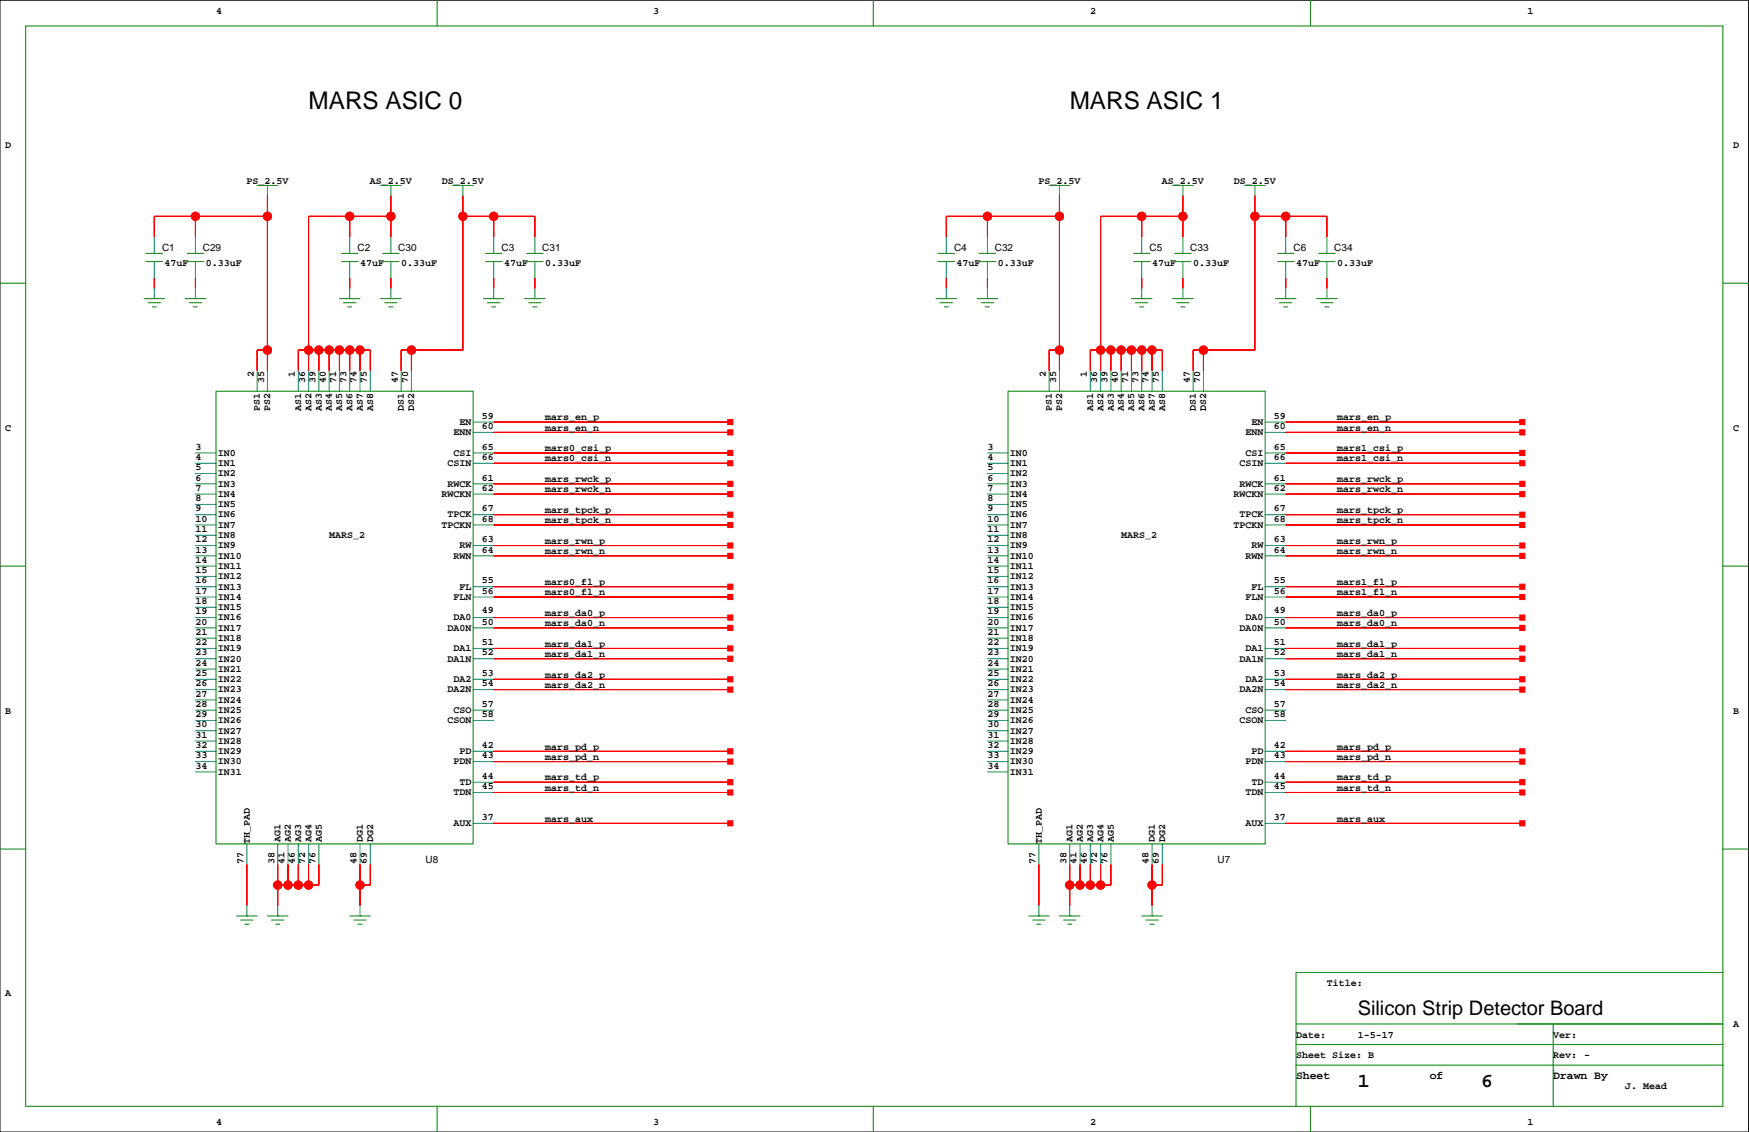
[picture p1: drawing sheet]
<svg xmlns="http://www.w3.org/2000/svg" width="432mm" height="279mm" viewBox="0 0 432 279" stroke-linecap="round" stroke-linejoin="round" font-family="sans-serif">
<path d="M0 .1h431.7v279.3h-431.7z" fill="none" stroke="#000" stroke-width=".25"/>
<g fill="none" stroke="#008080" stroke-width=".25">
<path d="M38.1 58.5v4M48.2 58.5v4M66 45.8v2.5M86.3 58.5v4M96.5 45.8v2.5M96.5 58.5v4M114.3 45.8v2.5M121.9 58.5v4M132.1 58.5v4M233.6 58.5v4M243.8 58.5v4M261.6 45.8v2.5"/>
<path d="M281.9 58.5v4M292 45.8v2.5M292 58.5v4M309.8 45.8v2.5M317.4 58.5v4M327.6 58.5v4M38.1 64.6v4M38.1 71.2v2.5M48.2 64.6v4M48.2 71.2v2.5M86.3 64.6v4M86.3 71.2v2.5"/>
<path d="M96.5 64.6v4M96.5 71.2v2.5M121.9 64.6v4M121.9 71.2v2.5M132.1 64.6v4M132.1 71.2v2.5M233.6 64.6v4M233.6 71.2v2.5M243.8 64.6v4M243.8 71.2v2.5M281.9 64.6v4M281.9 71.2v2.5"/>
<path d="M292 64.6v4M292 71.2v2.5M317.4 64.6v4M317.4 71.2v2.5M327.6 64.6v4M327.6 71.2v2.5M63.5 91.5v5.1M66 91.5v5.1M73.6 91.5v5.1M76.2 91.5v5.1M78.7 91.5v5.1M81.3 91.5v5.1"/>
<path d="M83.8 91.5v5.1M86.3 91.5v5.1M88.9 91.5v5.1M91.4 91.5v5.1M99 91.5v5.1M101.6 91.5v5.1M259 91.5v5.1M261.6 91.5v5.1M269.2 91.5v5.1M271.7 91.5v5.1M274.3 91.5v5.1M276.8 91.5v5.1"/>
<path d="M279.3 91.5v5.1M281.9 91.5v5.1M284.4 91.5v5.1M287 91.5v5.1M294.6 91.5v5.1M297.1 91.5v5.1M48.2 111.8h5.1M48.2 114.3h5.1M48.2 116.9h5.1M48.2 119.4h5.1M116.8 111.8h5.1M116.8 114.3h5.1"/>
<path d="M116.8 119.4h5.1M116.8 104.2h5.1M116.8 106.7h5.1M243.8 111.8h5.1M243.8 114.3h5.1M243.8 116.9h5.1M243.8 119.4h5.1M312.3 111.8h5.1M312.3 114.3h5.1M312.3 119.4h5.1M312.3 104.2h5.1M312.3 106.7h5.1"/>
<path d="M48.2 122h5.1M48.2 124.5h5.1M48.2 127h5.1M48.2 129.6h5.1M48.2 132.1h5.1M48.2 134.7h5.1M48.2 137.2h5.1M48.2 139.7h5.1M116.8 122h5.1M116.8 127h5.1M116.8 129.6h5.1M116.8 134.7h5.1"/>
<path d="M116.8 137.2h5.1M243.8 122h5.1M243.8 124.5h5.1M243.8 127h5.1M243.8 129.6h5.1M243.8 132.1h5.1M243.8 134.7h5.1M243.8 137.2h5.1M243.8 139.7h5.1M312.3 122h5.1M312.3 127h5.1M312.3 129.6h5.1"/>
<path d="M312.3 134.7h5.1M312.3 137.2h5.1M48.2 142.3h5.1M48.2 144.8h5.1M48.2 147.3h5.1M48.2 149.9h5.1M48.2 152.4h5.1M48.2 155h5.1M48.2 157.5h5.1M116.8 144.8h5.1M116.8 147.3h5.1M116.8 152.4h5.1"/>
<path d="M116.8 155h5.1M243.8 142.3h5.1M243.8 144.8h5.1M243.8 147.3h5.1M243.8 149.9h5.1M243.8 152.4h5.1M243.8 155h5.1M243.8 157.5h5.1M312.3 144.8h5.1M312.3 147.3h5.1M312.3 152.4h5.1M312.3 155h5.1"/>
<path d="M48.2 160h5.1M48.2 162.6h5.1M48.2 165.1h5.1M48.2 167.7h5.1M48.2 170.2h5.1M48.2 172.7h5.1M48.2 175.3h5.1M48.2 177.8h5.1M116.8 160h5.1M116.8 162.6h5.1M116.8 167.7h5.1M116.8 170.2h5.1"/>
<path d="M116.8 175.3h5.1M116.8 177.8h5.1M243.8 160h5.1M243.8 162.6h5.1M243.8 165.1h5.1M243.8 167.7h5.1M243.8 170.2h5.1M243.8 172.7h5.1M243.8 175.3h5.1M243.8 177.8h5.1M312.3 160h5.1M312.3 162.6h5.1"/>
<path d="M312.3 167.7h5.1M312.3 170.2h5.1M312.3 175.3h5.1M312.3 177.8h5.1M48.2 180.4h5.1M48.2 182.9h5.1M48.2 185.4h5.1M48.2 188h5.1M48.2 190.5h5.1M116.8 185.4h5.1M116.8 188h5.1M116.8 193.1h5.1"/>
<path d="M116.8 195.6h5.1M243.8 180.4h5.1M243.8 182.9h5.1M243.8 185.4h5.1M243.8 188h5.1M243.8 190.5h5.1M312.3 185.4h5.1M312.3 188h5.1M312.3 193.1h5.1M312.3 195.6h5.1M60.9 208.3v5.1M68.6 208.3v5.1"/>
<path d="M71.1 208.3v5.1M73.6 208.3v5.1M76.2 208.3v5.1M78.7 208.3v5.1M88.9 208.3v5.1M91.4 208.3v5.1M116.8 203.2h5.1M256.5 208.3v5.1M264.1 208.3v5.1M266.6 208.3v5.1M269.2 208.3v5.1M271.7 208.3v5.1"/>
<path d="M274.3 208.3v5.1M284.4 208.3v5.1M287 208.3v5.1M312.3 203.2h5.1M60.9 223.5v2.6M68.6 223.5v2.6M88.9 223.5v2.6M256.5 223.5v2.6M264.1 223.5v2.6M284.4 223.5v2.6"/>
</g>
<g fill="none" stroke="#008000" stroke-width=".25">
<path d="M6.3 6.4h419.1v266.7h-419.1zM107.9 .1v6.3M215.6 .1v6.3M323.5 .1v6.3M63.5 45.8h5.1M66 45.8h.1M94 45.8h5M96.5 45.8h.1M111.7 45.8h5.1M114.3 45.8h.1M259 45.8h5.1M261.6 45.8h.1"/>
<path d="M289.5 45.8h5.1M292 45.8h.1M307.3 45.8h5M309.8 45.8h.1M0 69.9h6.3M35.6 73.7h5M36.1 64.6h4M36.1 62.5h4M36.6 74.7h3M37.6 75.7h1M38.1 73.7h.1M45.7 73.7h5.1"/>
<path d="M46.2 64.6h4.1M46.2 62.5h4.1M46.7 74.7h3.1M47.7 75.7h1.1M48.2 73.7h.1M83.8 73.7h5.1M84.3 64.6h4.1M84.3 62.5h4.1M84.8 74.7h3.1M85.8 75.7h1M86.3 73.7h.1M94 73.7h5"/>
<path d="M94.5 64.6h4M94.5 62.5h4M95 74.7h3M96 75.7h1M96.5 73.7h.1M119.4 73.7h5M119.9 64.6h4M119.9 62.5h4M120.4 74.7h3M121.4 75.7h1M121.9 73.7h.1M129.5 73.7h5.1"/>
<path d="M130 64.6h4.1M130 62.5h4.1M130.5 74.7h3.1M131.5 75.7h1.1M132.1 73.7h.1M231.1 73.7h5.1M231.6 64.6h4.1M231.6 62.5h4.1M232.1 74.7h3.1M233.1 75.7h1M233.6 73.7h.1M241.2 73.7h5.1"/>
<path d="M241.8 64.6h4M241.8 62.5h4M242.3 74.7h3M243.3 75.7h1M243.8 73.7h.1M279.3 73.7h5.1M279.8 64.6h4.1M279.8 62.5h4.1M280.4 74.7h3M281.4 75.7h1M281.9 73.7h.1M289.5 73.7h5.1"/>
<path d="M290 64.6h4.1M290 62.5h4.1M290.5 74.7h3.1M291.5 75.7h1M292 73.7h.1M314.9 73.7h5.1M315.4 64.6h4.1M315.4 62.5h4.1M315.9 74.7h3.1M316.9 75.7h1M317.4 73.7h.1M325 73.7h5.1"/>
<path d="M325.6 64.6h4M325.6 62.5h4M326.1 74.7h3M327.1 75.7h1M327.6 73.7h.1M425.4 69.9h6.3M53.3 96.6h63.5v111.7h-63.5zM248.9 96.6h63.4v111.7h-63.4zM0 139.7h6.3M425.4 139.7h6.3M0 209.6h6.3M425.4 209.6h6.3"/>
<path d="M58.4 226.1h5.1M59.4 227.1h3.1M60.4 228.1h1.1M60.9 226.1h.1M66 226.1h5.1M67 227.1h3.1M68.1 228.1h1M68.6 226.1h.1M86.3 226.1h5.1M87.4 227.1h3M88.4 228.1h1M88.9 226.1h.1"/>
<path d="M253.9 226.1h5.1M255 227.1h3M256 228.1h1M256.5 226.1h.1M261.6 226.1h5M262.6 227.1h3M263.6 228.1h1M264.1 226.1h.1M281.9 226.1h5.1M282.9 227.1h3M283.9 228.1h1M284.4 226.1h.1"/>
<path d="M320 257.8h105.4M320 252.7h105.4M383.5 252.7v20.4M425.4 240h-105.4v33.1M107.9 273.1v6.3M215.6 273.1v6.3M320 262.9h105.4M323.5 273.1v6.3M383.5 264.2h.1"/>
</g>
<g fill="#f00" stroke="#f00" stroke-width=".25">
<path d="M76.2 213.4v5.1z" fill-rule="evenodd"/>
<path d="M73.6 218.5h2.6z" fill-rule="evenodd"/>
<path d="M73.6 213.4v5.1z" fill-rule="evenodd"/>
<path d="M71.1 218.5h2.5z" fill-rule="evenodd"/>
<path d="M71.1 213.4v5.1z" fill-rule="evenodd"/>
<path d="M68.6 218.5h2.5z" fill-rule="evenodd"/>
<path d="M68.6 218.5v5z" fill-rule="evenodd"/>
<path d="M78.7 213.4v5.1z" fill-rule="evenodd"/>
<path d="M76.2 218.5h2.5z" fill-rule="evenodd"/>
<path d="M68.6 213.4v5.1z" fill-rule="evenodd"/>
<path d="M88.9 218.5h2.5z" fill-rule="evenodd"/>
<path d="M91.4 213.4v5.1z" fill-rule="evenodd"/>
<path d="M88.9 218.5v5z" fill-rule="evenodd"/>
<path d="M88.9 213.4v5.1z" fill-rule="evenodd"/>
<path d="M266.6 213.4v5.1z" fill-rule="evenodd"/>
<path d="M269.2 213.4v5.1z" fill-rule="evenodd"/>
<path d="M271.7 218.5h2.6z" fill-rule="evenodd"/>
<path d="M271.7 213.4v5.1z" fill-rule="evenodd"/>
<path d="M269.2 218.5h2.5z" fill-rule="evenodd"/>
<path d="M266.6 218.5h2.6z" fill-rule="evenodd"/>
<path d="M264.1 218.5h2.5z" fill-rule="evenodd"/>
<path d="M264.1 213.4v5.1z" fill-rule="evenodd"/>
<path d="M274.3 213.4v5.1z" fill-rule="evenodd"/>
<path d="M264.1 218.5v5z" fill-rule="evenodd"/>
<path d="M284.4 218.5v5z" fill-rule="evenodd"/>
<path d="M287 213.4v5.1z" fill-rule="evenodd"/>
<path d="M284.4 218.5h2.6z" fill-rule="evenodd"/>
<path d="M284.4 213.4v5.1z" fill-rule="evenodd"/>
<path d="M38.1 68.6v2.6z" fill-rule="evenodd"/>
<path d="M48.2 68.6v2.6z" fill-rule="evenodd"/>
<path d="M86.3 68.6v2.6z" fill-rule="evenodd"/>
<path d="M96.5 68.6v2.6z" fill-rule="evenodd"/>
<path d="M121.9 68.6v2.6z" fill-rule="evenodd"/>
<path d="M132.1 68.6v2.6z" fill-rule="evenodd"/>
<path d="M60.9 213.4v10.1z" fill-rule="evenodd"/>
<path d="M256.5 213.4v10.1z" fill-rule="evenodd"/>
<path d="M63.5 86.4v5.1z" fill-rule="evenodd"/>
<path d="M63.5 86.4h2.5z" fill-rule="evenodd"/>
<path d="M66 48.3v5.1z" fill-rule="evenodd"/>
<path d="M38.1 53.4v5.1z" fill-rule="evenodd"/>
<path d="M38.1 53.4h10.1z" fill-rule="evenodd"/>
<path d="M48.2 53.4v5.1z" fill-rule="evenodd"/>
<path d="M48.2 53.4h17.8z" fill-rule="evenodd"/>
<path d="M66 53.4v33z" fill-rule="evenodd"/>
<path d="M66 86.4v5.1z" fill-rule="evenodd"/>
<path d="M114.3 48.3v5.1z" fill-rule="evenodd"/>
<path d="M99 86.4v5.1z" fill-rule="evenodd"/>
<path d="M99 86.4h2.6z" fill-rule="evenodd"/>
<path d="M101.6 86.4v5.1z" fill-rule="evenodd"/>
<path d="M101.6 86.4h12.7z" fill-rule="evenodd"/>
<path d="M114.3 53.4v33z" fill-rule="evenodd"/>
<path d="M114.3 53.4h7.6z" fill-rule="evenodd"/>
<path d="M132.1 53.4v5.1z" fill-rule="evenodd"/>
<path d="M121.9 53.4h10.2z" fill-rule="evenodd"/>
<path d="M121.9 53.4v5.1z" fill-rule="evenodd"/>
<path d="M86.3 53.4v5.1z" fill-rule="evenodd"/>
<path d="M96.5 53.4v5.1z" fill-rule="evenodd"/>
<path d="M96.5 48.3v5.1z" fill-rule="evenodd"/>
<path d="M86.3 53.4h10.2z" fill-rule="evenodd"/>
<path d="M73.6 86.4v5.1z" fill-rule="evenodd"/>
<path d="M73.6 86.4h2.6z" fill-rule="evenodd"/>
<path d="M88.9 86.4v5.1z" fill-rule="evenodd"/>
<path d="M91.4 86.4v5.1z" fill-rule="evenodd"/>
<path d="M88.9 86.4h2.5z" fill-rule="evenodd"/>
<path d="M86.3 86.4h2.6z" fill-rule="evenodd"/>
<path d="M86.3 86.4v5.1z" fill-rule="evenodd"/>
<path d="M83.8 86.4h2.5z" fill-rule="evenodd"/>
<path d="M83.8 86.4v5.1z" fill-rule="evenodd"/>
<path d="M81.3 86.4h2.5z" fill-rule="evenodd"/>
<path d="M81.3 86.4v5.1z" fill-rule="evenodd"/>
<path d="M78.7 86.4h2.6z" fill-rule="evenodd"/>
<path d="M78.7 86.4v5.1z" fill-rule="evenodd"/>
<path d="M76.2 86.4h2.5z" fill-rule="evenodd"/>
<path d="M76.2 86.4v5.1z" fill-rule="evenodd"/>
<path d="M76.2 53.4v33z" fill-rule="evenodd"/>
<path d="M76.2 53.4h10.1z" fill-rule="evenodd"/>
<path d="M121.9 185.4h58.4z" fill-rule="evenodd"/>
<path d="M179.7 184.8h1.2v1.3h-1.2z" fill-rule="evenodd"/>
<path d="M317.4 185.4h58.4z" fill-rule="evenodd"/>
<path d="M375.2 184.8h1.3v1.3h-1.3z" fill-rule="evenodd"/>
<path d="M121.9 188h58.4z" fill-rule="evenodd"/>
<path d="M179.7 187.3h1.2v1.3h-1.2z" fill-rule="evenodd"/>
<path d="M317.4 188h58.4z" fill-rule="evenodd"/>
<path d="M375.2 187.3h1.3v1.3h-1.3z" fill-rule="evenodd"/>
<path d="M121.9 193.1h58.4z" fill-rule="evenodd"/>
<path d="M179.7 192.4h1.2v1.3h-1.2z" fill-rule="evenodd"/>
<path d="M317.4 193.1h58.4z" fill-rule="evenodd"/>
<path d="M375.2 192.4h1.3v1.3h-1.3z" fill-rule="evenodd"/>
<path d="M121.9 195.6h58.4z" fill-rule="evenodd"/>
<path d="M179.7 195h1.2v1.2h-1.2z" fill-rule="evenodd"/>
<path d="M317.4 195.6h58.4z" fill-rule="evenodd"/>
<path d="M375.2 195h1.3v1.2h-1.3z" fill-rule="evenodd"/>
<path d="M121.9 104.2h58.4z" fill-rule="evenodd"/>
<path d="M179.7 103.5h1.2v1.3h-1.2z" fill-rule="evenodd"/>
<path d="M317.4 104.2h58.4z" fill-rule="evenodd"/>
<path d="M375.2 103.5h1.3v1.3h-1.3z" fill-rule="evenodd"/>
<path d="M121.9 111.8h58.4z" fill-rule="evenodd"/>
<path d="M179.7 111.2h1.2v1.2h-1.2z" fill-rule="evenodd"/>
<path d="M317.4 111.8h58.4z" fill-rule="evenodd"/>
<path d="M375.2 111.2h1.3v1.2h-1.3z" fill-rule="evenodd"/>
<path d="M121.9 114.3h58.4z" fill-rule="evenodd"/>
<path d="M179.7 113.7h1.2v1.3h-1.2z" fill-rule="evenodd"/>
<path d="M317.4 114.3h58.4z" fill-rule="evenodd"/>
<path d="M375.2 113.7h1.3v1.3h-1.3z" fill-rule="evenodd"/>
<path d="M121.9 106.7h58.4z" fill-rule="evenodd"/>
<path d="M179.7 106.1h1.2v1.3h-1.2z" fill-rule="evenodd"/>
<path d="M317.4 106.7h58.4z" fill-rule="evenodd"/>
<path d="M375.2 106.1h1.3v1.3h-1.3z" fill-rule="evenodd"/>
<path d="M121.9 119.4h58.4z" fill-rule="evenodd"/>
<path d="M179.7 118.8h1.2v1.3h-1.2z" fill-rule="evenodd"/>
<path d="M317.4 119.4h58.4z" fill-rule="evenodd"/>
<path d="M375.2 118.8h1.3v1.3h-1.3z" fill-rule="evenodd"/>
<path d="M121.9 122h58.4z" fill-rule="evenodd"/>
<path d="M179.7 121.3h1.2v1.3h-1.2z" fill-rule="evenodd"/>
<path d="M317.4 122h58.4z" fill-rule="evenodd"/>
<path d="M375.2 121.3h1.3v1.3h-1.3z" fill-rule="evenodd"/>
<path d="M121.9 127h58.4z" fill-rule="evenodd"/>
<path d="M179.7 126.4h1.2v1.3h-1.2z" fill-rule="evenodd"/>
<path d="M317.4 127h58.4z" fill-rule="evenodd"/>
<path d="M375.2 126.4h1.3v1.3h-1.3z" fill-rule="evenodd"/>
<path d="M121.9 129.6h58.4z" fill-rule="evenodd"/>
<path d="M179.7 128.9h1.2v1.3h-1.2z" fill-rule="evenodd"/>
<path d="M317.4 129.6h58.4z" fill-rule="evenodd"/>
<path d="M375.2 128.9h1.3v1.3h-1.3z" fill-rule="evenodd"/>
<path d="M121.9 134.7h58.4z" fill-rule="evenodd"/>
<path d="M179.7 134h1.2v1.3h-1.2z" fill-rule="evenodd"/>
<path d="M317.4 134.7h58.4z" fill-rule="evenodd"/>
<path d="M375.2 134h1.3v1.3h-1.3z" fill-rule="evenodd"/>
<path d="M121.9 137.2h58.4z" fill-rule="evenodd"/>
<path d="M179.7 136.6h1.2v1.2h-1.2z" fill-rule="evenodd"/>
<path d="M317.4 137.2h58.4z" fill-rule="evenodd"/>
<path d="M375.2 136.6h1.3v1.2h-1.3z" fill-rule="evenodd"/>
<path d="M121.9 144.8h58.4z" fill-rule="evenodd"/>
<path d="M179.7 144.2h1.2v1.2h-1.2z" fill-rule="evenodd"/>
<path d="M317.4 144.8h58.4z" fill-rule="evenodd"/>
<path d="M375.2 144.2h1.3v1.2h-1.3z" fill-rule="evenodd"/>
<path d="M121.9 147.3h58.4z" fill-rule="evenodd"/>
<path d="M179.7 146.7h1.2v1.3h-1.2z" fill-rule="evenodd"/>
<path d="M317.4 147.3h58.4z" fill-rule="evenodd"/>
<path d="M375.2 146.7h1.3v1.3h-1.3z" fill-rule="evenodd"/>
<path d="M121.9 152.4h58.4z" fill-rule="evenodd"/>
<path d="M179.7 151.8h1.2v1.3h-1.2z" fill-rule="evenodd"/>
<path d="M317.4 152.4h58.4z" fill-rule="evenodd"/>
<path d="M375.2 151.8h1.3v1.3h-1.3z" fill-rule="evenodd"/>
<path d="M121.9 155h58.4z" fill-rule="evenodd"/>
<path d="M179.7 154.3h1.2v1.3h-1.2z" fill-rule="evenodd"/>
<path d="M317.4 155h58.4z" fill-rule="evenodd"/>
<path d="M375.2 154.3h1.3v1.3h-1.3z" fill-rule="evenodd"/>
<path d="M121.9 160h58.4z" fill-rule="evenodd"/>
<path d="M179.7 159.4h1.2v1.3h-1.2z" fill-rule="evenodd"/>
<path d="M317.4 160h58.4z" fill-rule="evenodd"/>
<path d="M375.2 159.4h1.3v1.3h-1.3z" fill-rule="evenodd"/>
<path d="M121.9 162.6h58.4z" fill-rule="evenodd"/>
<path d="M179.7 162h1.2v1.2h-1.2z" fill-rule="evenodd"/>
<path d="M317.4 162.6h58.4z" fill-rule="evenodd"/>
<path d="M375.2 162h1.3v1.2h-1.3z" fill-rule="evenodd"/>
<path d="M121.9 167.7h58.4z" fill-rule="evenodd"/>
<path d="M179.7 167h1.2v1.3h-1.2z" fill-rule="evenodd"/>
<path d="M317.4 167.7h58.4z" fill-rule="evenodd"/>
<path d="M375.2 167h1.3v1.3h-1.3z" fill-rule="evenodd"/>
<path d="M121.9 170.2h58.4z" fill-rule="evenodd"/>
<path d="M179.7 169.6h1.2v1.2h-1.2z" fill-rule="evenodd"/>
<path d="M317.4 170.2h58.4z" fill-rule="evenodd"/>
<path d="M375.2 169.6h1.3v1.2h-1.3z" fill-rule="evenodd"/>
<path d="M121.9 203.2h58.4z" fill-rule="evenodd"/>
<path d="M179.7 202.6h1.2v1.3h-1.2z" fill-rule="evenodd"/>
<path d="M317.4 203.2h58.4z" fill-rule="evenodd"/>
<path d="M375.2 202.6h1.3v1.3h-1.3z" fill-rule="evenodd"/>
<path d="M233.6 68.6v2.6z" fill-rule="evenodd"/>
<path d="M243.8 68.6v2.6z" fill-rule="evenodd"/>
<path d="M281.9 68.6v2.6z" fill-rule="evenodd"/>
<path d="M292 68.6v2.6z" fill-rule="evenodd"/>
<path d="M317.4 68.6v2.6z" fill-rule="evenodd"/>
<path d="M327.6 68.6v2.6z" fill-rule="evenodd"/>
<path d="M243.8 53.4v5.1z" fill-rule="evenodd"/>
<path d="M233.6 53.4v5.1z" fill-rule="evenodd"/>
<path d="M233.6 53.4h10.2z" fill-rule="evenodd"/>
<path d="M243.8 53.4h17.8z" fill-rule="evenodd"/>
<path d="M261.6 48.3v5.1z" fill-rule="evenodd"/>
<path d="M261.6 53.4v33z" fill-rule="evenodd"/>
<path d="M261.6 86.4v5.1z" fill-rule="evenodd"/>
<path d="M259 86.4h2.6z" fill-rule="evenodd"/>
<path d="M259 86.4v5.1z" fill-rule="evenodd"/>
<path d="M317.4 53.4v5.1z" fill-rule="evenodd"/>
<path d="M327.6 53.4v5.1z" fill-rule="evenodd"/>
<path d="M317.4 53.4h10.2z" fill-rule="evenodd"/>
<path d="M297.1 86.4h12.7z" fill-rule="evenodd"/>
<path d="M309.8 53.4v33z" fill-rule="evenodd"/>
<path d="M309.8 48.3v5.1z" fill-rule="evenodd"/>
<path d="M309.8 53.4h7.6z" fill-rule="evenodd"/>
<path d="M294.6 86.4v5.1z" fill-rule="evenodd"/>
<path d="M294.6 86.4h2.5z" fill-rule="evenodd"/>
<path d="M297.1 86.4v5.1z" fill-rule="evenodd"/>
<path d="M271.7 53.4v33z" fill-rule="evenodd"/>
<path d="M271.7 53.4h10.2z" fill-rule="evenodd"/>
<path d="M292 48.3v5.1z" fill-rule="evenodd"/>
<path d="M292 53.4v5.1z" fill-rule="evenodd"/>
<path d="M281.9 53.4h10.1z" fill-rule="evenodd"/>
<path d="M281.9 53.4v5.1z" fill-rule="evenodd"/>
<path d="M274.3 86.4v5.1z" fill-rule="evenodd"/>
<path d="M276.8 86.4v5.1z" fill-rule="evenodd"/>
<path d="M279.3 86.4v5.1z" fill-rule="evenodd"/>
<path d="M281.9 86.4v5.1z" fill-rule="evenodd"/>
<path d="M287 86.4v5.1z" fill-rule="evenodd"/>
<path d="M284.4 86.4h2.6z" fill-rule="evenodd"/>
<path d="M284.4 86.4v5.1z" fill-rule="evenodd"/>
<path d="M281.9 86.4h2.5z" fill-rule="evenodd"/>
<path d="M279.3 86.4h2.6z" fill-rule="evenodd"/>
<path d="M276.8 86.4h2.5z" fill-rule="evenodd"/>
<path d="M274.3 86.4h2.5z" fill-rule="evenodd"/>
<path d="M271.7 86.4h2.6z" fill-rule="evenodd"/>
<path d="M269.2 86.4v5.1z" fill-rule="evenodd"/>
<path d="M269.2 86.4h2.5z" fill-rule="evenodd"/>
<path d="M271.7 86.4v5.1z" fill-rule="evenodd"/>
<circle cx="73.6" cy="218.5" r="1.02"/>
<circle cx="71.1" cy="218.5" r="1.02"/>
<circle cx="76.2" cy="218.5" r="1.02"/>
<circle cx="68.6" cy="218.5" r="1.02"/>
<circle cx="88.9" cy="218.5" r="1.02"/>
<circle cx="271.7" cy="218.5" r="1.02"/>
<circle cx="269.2" cy="218.5" r="1.02"/>
<circle cx="266.6" cy="218.5" r="1.02"/>
<circle cx="264.1" cy="218.5" r="1.02"/>
<circle cx="284.4" cy="218.5" r="1.02"/>
<circle cx="48.2" cy="53.4" r="1.02"/>
<circle cx="66" cy="53.4" r="1.02"/>
<circle cx="66" cy="86.4" r="1.02"/>
<circle cx="101.6" cy="86.4" r="1.02"/>
<circle cx="114.3" cy="53.4" r="1.02"/>
<circle cx="121.9" cy="53.4" r="1.02"/>
<circle cx="96.5" cy="53.4" r="1.02"/>
<circle cx="88.9" cy="86.4" r="1.02"/>
<circle cx="86.3" cy="86.4" r="1.02"/>
<circle cx="83.8" cy="86.4" r="1.02"/>
<circle cx="81.3" cy="86.4" r="1.02"/>
<circle cx="78.7" cy="86.4" r="1.02"/>
<circle cx="76.2" cy="86.4" r="1.02"/>
<circle cx="86.3" cy="53.4" r="1.02"/>
<circle cx="243.8" cy="53.4" r="1.02"/>
<circle cx="261.6" cy="53.4" r="1.02"/>
<circle cx="261.6" cy="86.4" r="1.02"/>
<circle cx="309.8" cy="53.4" r="1.02"/>
<circle cx="317.4" cy="53.4" r="1.02"/>
<circle cx="297.1" cy="86.4" r="1.02"/>
<circle cx="292" cy="53.4" r="1.02"/>
<circle cx="281.9" cy="53.4" r="1.02"/>
<circle cx="284.4" cy="86.4" r="1.02"/>
<circle cx="281.9" cy="86.4" r="1.02"/>
<circle cx="279.3" cy="86.4" r="1.02"/>
<circle cx="276.8" cy="86.4" r="1.02"/>
<circle cx="274.3" cy="86.4" r="1.02"/>
<circle cx="271.7" cy="86.4" r="1.02"/>
</g>
<g fill="none" stroke="#f00" stroke-width=".25">
<path d="M48.2 53.4v5.1M66 53.4h-27.9v5.1M66 48.3v43.2M86.3 53.4v5.1M96.5 53.4h-20.3v38.1M96.5 48.3v10.2M114.3 53.4h17.8v5.1M114.3 48.3v38.1h-15.3v5.1M121.9 53.4v5.1M243.8 53.4v5.1M261.6 53.4h-28v5.1M261.6 48.3v43.2"/>
<path d="M281.9 53.4v5.1M292 53.4h-20.3v38.1M292 48.3v10.2M309.8 48.3v38.1h-15.2v5.1M309.8 53.4h17.8v5.1M317.4 53.4v5.1M38.1 68.6v2.6M48.2 68.6v2.6M86.3 68.6v2.6M96.5 68.6v2.6M121.9 68.6v2.6M132.1 68.6v2.6"/>
<path d="M233.6 68.6v2.6M243.8 68.6v2.6M281.9 68.6v2.6M292 68.6v2.6M317.4 68.6v2.6M327.6 68.6v2.6M66 86.4h-2.5v5.1M73.6 91.5v-5.1h17.8v5.1M78.7 86.4v5.1M81.3 86.4v5.1M83.8 86.4v5.1M86.3 86.4v5.1"/>
<path d="M88.9 86.4v5.1M101.6 86.4v5.1M261.6 86.4h-2.6v5.1M269.2 91.5v-5.1h17.8v5.1M274.3 86.4v5.1M276.8 86.4v5.1M279.3 86.4v5.1M281.9 86.4v5.1M284.4 86.4v5.1M297.1 86.4v5.1M121.9 104.2h58.4M121.9 111.8h58.4"/>
<path d="M121.9 114.3h58.4M121.9 106.7h58.4M121.9 119.4h58.4M317.4 104.2h58.4M317.4 111.8h58.4M317.4 114.3h58.4M317.4 106.7h58.4M317.4 119.4h58.4M121.9 122h58.4M121.9 127h58.4M121.9 129.6h58.4M121.9 134.7h58.4"/>
<path d="M121.9 137.2h58.4M317.4 122h58.4M317.4 127h58.4M317.4 129.6h58.4M317.4 134.7h58.4M317.4 137.2h58.4M121.9 144.8h58.4M121.9 147.3h58.4M121.9 152.4h58.4M121.9 155h58.4M317.4 144.8h58.4M317.4 147.3h58.4"/>
<path d="M317.4 152.4h58.4M317.4 155h58.4M121.9 160h58.4M121.9 162.6h58.4M121.9 167.7h58.4M121.9 170.2h58.4M317.4 160h58.4M317.4 162.6h58.4M317.4 167.7h58.4M317.4 170.2h58.4M121.9 185.4h58.4M121.9 188h58.4"/>
<path d="M121.9 193.1h58.4M121.9 195.6h58.4M317.4 185.4h58.4M317.4 188h58.4M317.4 193.1h58.4M317.4 195.6h58.4M60.9 213.4v10.1M68.6 213.4v10.1M71.1 213.4v5.1M73.6 213.4v5.1M76.2 213.4v5.1M78.7 213.4v5.1h-10.1"/>
<path d="M88.9 213.4v10.1M91.4 213.4v5.1h-2.5M121.9 203.2h58.4M256.5 213.4v10.1M264.1 213.4v10.1M266.6 213.4v5.1M269.2 213.4v5.1M271.7 213.4v5.1M274.3 213.4v5.1h-10.2M284.4 213.4v10.1M287 213.4v5.1h-2.6M317.4 203.2h58.4"/>
<circle cx="48.2" cy="53.4" r="1.02"/>
<circle cx="66" cy="53.4" r="1.02"/>
<circle cx="86.3" cy="53.4" r="1.02"/>
<circle cx="96.5" cy="53.4" r="1.02"/>
<circle cx="114.3" cy="53.4" r="1.02"/>
<circle cx="121.9" cy="53.4" r="1.02"/>
<circle cx="243.8" cy="53.4" r="1.02"/>
<circle cx="261.6" cy="53.4" r="1.02"/>
<circle cx="281.9" cy="53.4" r="1.02"/>
<circle cx="292" cy="53.4" r="1.02"/>
<circle cx="309.8" cy="53.4" r="1.02"/>
<circle cx="317.4" cy="53.4" r="1.02"/>
<circle cx="66" cy="86.4" r="1.02"/>
<circle cx="76.2" cy="86.4" r="1.02"/>
<circle cx="78.7" cy="86.4" r="1.02"/>
<circle cx="81.3" cy="86.4" r="1.02"/>
<circle cx="83.8" cy="86.4" r="1.02"/>
<circle cx="86.3" cy="86.4" r="1.02"/>
<circle cx="88.9" cy="86.4" r="1.02"/>
<circle cx="101.6" cy="86.4" r="1.02"/>
<circle cx="261.6" cy="86.4" r="1.02"/>
<circle cx="271.7" cy="86.4" r="1.02"/>
<circle cx="274.3" cy="86.4" r="1.02"/>
<circle cx="276.8" cy="86.4" r="1.02"/>
<circle cx="279.3" cy="86.4" r="1.02"/>
<circle cx="281.9" cy="86.4" r="1.02"/>
<circle cx="284.4" cy="86.4" r="1.02"/>
<circle cx="297.1" cy="86.4" r="1.02"/>
<circle cx="68.6" cy="218.5" r="1.02"/>
<circle cx="71.1" cy="218.5" r="1.02"/>
<circle cx="73.6" cy="218.5" r="1.02"/>
<circle cx="76.2" cy="218.5" r="1.02"/>
<circle cx="88.9" cy="218.5" r="1.02"/>
<circle cx="264.1" cy="218.5" r="1.02"/>
<circle cx="266.6" cy="218.5" r="1.02"/>
<circle cx="269.2" cy="218.5" r="1.02"/>
<circle cx="271.7" cy="218.5" r="1.02"/>
<circle cx="284.4" cy="218.5" r="1.02"/>
</g>
<g font-size="6">
<text x="76.2" y="26.9">MARS ASIC 0</text>
<text x="264.1" y="26.9">MARS ASIC 1</text>
</g>
<g font-size="4.9">
<text x="335.2" y="250.6">Silicon Strip Detector Board</text>
<text x="335.2" y="268.4">1</text>
<text x="365.7" y="268.4">6</text>
</g>
<g font-size="2.8">
<text x="320" y="266.2">Sheet</text>
<text x="353" y="266.2">of</text>
<text x="383.5" y="266.2">Drawn By</text>
</g>
<g font-size="2.5">
<text x="53.3" y="3.4">4</text>
<text x="161.3" y="3.4">3</text>
<text x="269.2" y="3.4">2</text>
<text x="377.1" y="3.4">1</text>
<text x="1.3" y="36.4">D</text>
<text x="427.9" y="36.4">D</text>
<text x="60.8" y="45.3">PS_2.5V</text>
<text x="91.3" y="45.3">AS_2.5V</text>
<text x="109.1" y="45.3">DS_2.5V</text>
<text x="256.4" y="45.3">PS_2.5V</text>
<text x="286.8" y="45.3">AS_2.5V</text>
<text x="304.6" y="45.3">DS_2.5V</text>
<text x="40" y="61.8">C1</text>
<text x="40.6" y="65.6">47uF</text>
<text x="50.1" y="61.9">C29</text>
<text x="50.8" y="65.6">0.33uF</text>
<text x="88.3" y="61.8">C2</text>
<text x="88.9" y="65.6">47uF</text>
<text x="98.3" y="61.9">C30</text>
<text x="99" y="65.6">0.33uF</text>
<text x="123.8" y="61.8">C3</text>
<text x="124.4" y="65.6">47uF</text>
<text x="133.9" y="61.9">C31</text>
<text x="134.6" y="65.6">0.33uF</text>
<text x="235.5" y="61.8">C4</text>
<text x="236.2" y="65.6">47uF</text>
<text x="245.6" y="61.9">C32</text>
<text x="246.3" y="65.6">0.33uF</text>
<text x="283.8" y="61.8">C5</text>
<text x="284.4" y="65.6">47uF</text>
<text x="293.9" y="61.9">C33</text>
<text x="294.6" y="65.6">0.33uF</text>
<text x="319.4" y="61.8">C6</text>
<text x="320" y="65.6">47uF</text>
<text x="329.4" y="61.9">C34</text>
<text x="330.1" y="65.6">0.33uF</text>
<text x="62.7" y="93" transform="rotate(-90 62.7 93)">2</text>
<text x="65.2" y="94.4" transform="rotate(-90 65.2 94.4)">35</text>
<text x="72.8" y="93" transform="rotate(-90 72.8 93)">1</text>
<text x="75.3" y="94.4" transform="rotate(-90 75.3 94.4)">36</text>
<text x="77.9" y="94.4" transform="rotate(-90 77.9 94.4)">39</text>
<text x="80.4" y="94.4" transform="rotate(-90 80.4 94.4)">40</text>
<text x="83" y="94.4" transform="rotate(-90 83 94.4)">71</text>
<text x="85.5" y="94.4" transform="rotate(-90 85.5 94.4)">73</text>
<text x="88" y="94.4" transform="rotate(-90 88 94.4)">74</text>
<text x="90.6" y="94.4" transform="rotate(-90 90.6 94.4)">75</text>
<text x="98.2" y="94.4" transform="rotate(-90 98.2 94.4)">47</text>
<text x="100.7" y="94.4" transform="rotate(-90 100.7 94.4)">70</text>
<text x="258.2" y="93" transform="rotate(-90 258.2 93)">2</text>
<text x="260.7" y="94.4" transform="rotate(-90 260.7 94.4)">35</text>
<text x="268.3" y="93" transform="rotate(-90 268.3 93)">1</text>
<text x="270.9" y="94.4" transform="rotate(-90 270.9 94.4)">36</text>
<text x="273.4" y="94.4" transform="rotate(-90 273.4 94.4)">39</text>
<text x="276" y="94.4" transform="rotate(-90 276 94.4)">40</text>
<text x="278.5" y="94.4" transform="rotate(-90 278.5 94.4)">71</text>
<text x="281" y="94.4" transform="rotate(-90 281 94.4)">73</text>
<text x="283.6" y="94.4" transform="rotate(-90 283.6 94.4)">74</text>
<text x="286.1" y="94.4" transform="rotate(-90 286.1 94.4)">75</text>
<text x="293.7" y="94.4" transform="rotate(-90 293.7 94.4)">47</text>
<text x="296.3" y="94.4" transform="rotate(-90 296.3 94.4)">70</text>
<text x="64.2" y="101.4" transform="rotate(-90 64.2 101.4)">PS1</text>
<text x="66.7" y="101.4" transform="rotate(-90 66.7 101.4)">PS2</text>
<text x="74.3" y="101.4" transform="rotate(-90 74.3 101.4)">AS1</text>
<text x="76.9" y="101.4" transform="rotate(-90 76.9 101.4)">AS2</text>
<text x="79.4" y="101.4" transform="rotate(-90 79.4 101.4)">AS3</text>
<text x="82" y="101.4" transform="rotate(-90 82 101.4)">AS4</text>
<text x="84.5" y="101.4" transform="rotate(-90 84.5 101.4)">AS5</text>
<text x="87" y="101.4" transform="rotate(-90 87 101.4)">AS6</text>
<text x="89.6" y="101.4" transform="rotate(-90 89.6 101.4)">AS7</text>
<text x="92.1" y="101.4" transform="rotate(-90 92.1 101.4)">AS8</text>
<text x="99.7" y="101.4" transform="rotate(-90 99.7 101.4)">DS1</text>
<text x="102.3" y="101.4" transform="rotate(-90 102.3 101.4)">DS2</text>
<text x="259.7" y="101.4" transform="rotate(-90 259.7 101.4)">PS1</text>
<text x="262.3" y="101.4" transform="rotate(-90 262.3 101.4)">PS2</text>
<text x="269.9" y="101.4" transform="rotate(-90 269.9 101.4)">AS1</text>
<text x="272.4" y="101.4" transform="rotate(-90 272.4 101.4)">AS2</text>
<text x="275" y="101.4" transform="rotate(-90 275 101.4)">AS3</text>
<text x="277.5" y="101.4" transform="rotate(-90 277.5 101.4)">AS4</text>
<text x="280" y="101.4" transform="rotate(-90 280 101.4)">AS5</text>
<text x="282.6" y="101.4" transform="rotate(-90 282.6 101.4)">AS6</text>
<text x="285.1" y="101.4" transform="rotate(-90 285.1 101.4)">AS7</text>
<text x="287.6" y="101.4" transform="rotate(-90 287.6 101.4)">AS8</text>
<text x="295.3" y="101.4" transform="rotate(-90 295.3 101.4)">DS1</text>
<text x="297.8" y="101.4" transform="rotate(-90 297.8 101.4)">DS2</text>
<text x="1.3" y="106.3">C</text>
<text x="111.9" y="107.4">ENN</text>
<text x="113.4" y="104.9">EN</text>
<text x="118.9" y="103.4">59</text>
<text x="118.9" y="105.9">60</text>
<text x="134.6" y="103.7">mars_en_p</text>
<text x="134.6" y="106.3">mars_en_n</text>
<text x="307.5" y="107.4">ENN</text>
<text x="309" y="104.9">EN</text>
<text x="314.5" y="103.4">59</text>
<text x="314.5" y="105.9">60</text>
<text x="330.1" y="103.7">mars_en_p</text>
<text x="330.1" y="106.3">mars_en_n</text>
<text x="427.9" y="106.3">C</text>
<text x="48.2" y="111">3</text>
<text x="48.2" y="113.5">4</text>
<text x="53.8" y="112.5">IN0</text>
<text x="111.9" y="112.5">CSI</text>
<text x="118.9" y="111">65</text>
<text x="118.9" y="113.5">66</text>
<text x="134.6" y="111.4">mars0_csi_p</text>
<text x="134.6" y="113.9">mars0_csi_n</text>
<text x="243.8" y="111">3</text>
<text x="243.8" y="113.5">4</text>
<text x="249.3" y="112.5">IN0</text>
<text x="307.5" y="112.5">CSI</text>
<text x="314.5" y="111">65</text>
<text x="314.5" y="113.5">66</text>
<text x="330.1" y="111.4">mars1_csi_p</text>
<text x="330.1" y="113.9">mars1_csi_n</text>
<text x="48.2" y="116.1">5</text>
<text x="48.2" y="118.6">6</text>
<text x="53.8" y="115">IN1</text>
<text x="53.8" y="117.6">IN2</text>
<text x="110.5" y="115">CSIN</text>
<text x="118.9" y="118.6">61</text>
<text x="134.6" y="119">mars_rwck_p</text>
<text x="243.8" y="118.6">6</text>
<text x="243.8" y="116.1">5</text>
<text x="249.3" y="115">IN1</text>
<text x="249.3" y="117.6">IN2</text>
<text x="306" y="115">CSIN</text>
<text x="314.5" y="118.6">61</text>
<text x="330.1" y="119">mars_rwck_p</text>
<text x="48.2" y="121.1">7</text>
<text x="48.2" y="123.7">8</text>
<text x="53.8" y="120.1">IN3</text>
<text x="53.8" y="122.6">IN4</text>
<text x="53.8" y="125.2">IN5</text>
<text x="109" y="122.6">RWCKN</text>
<text x="110.5" y="120.1">RWCK</text>
<text x="118.9" y="121.1">62</text>
<text x="134.6" y="121.5">mars_rwck_n</text>
<text x="243.8" y="121.1">7</text>
<text x="243.8" y="123.7">8</text>
<text x="249.3" y="120.1">IN3</text>
<text x="249.3" y="122.6">IN4</text>
<text x="249.3" y="125.2">IN5</text>
<text x="304.5" y="122.6">RWCKN</text>
<text x="306" y="120.1">RWCK</text>
<text x="314.5" y="121.1">62</text>
<text x="330.1" y="121.5">mars_rwck_n</text>
<text x="48.2" y="131.3">11</text>
<text x="48.2" y="128.8">10</text>
<text x="48.2" y="126.2">9</text>
<text x="53.8" y="127.7">IN6</text>
<text x="53.8" y="130.3">IN7</text>
<text x="109" y="130.3">TPCKN</text>
<text x="110.5" y="127.7">TPCK</text>
<text x="118.9" y="128.8">68</text>
<text x="118.9" y="126.2">67</text>
<text x="134.6" y="126.6">mars_tpck_p</text>
<text x="134.6" y="129.1">mars_tpck_n</text>
<text x="243.8" y="126.2">9</text>
<text x="243.8" y="128.8">10</text>
<text x="243.8" y="131.3">11</text>
<text x="249.3" y="127.7">IN6</text>
<text x="249.3" y="130.3">IN7</text>
<text x="304.5" y="130.3">TPCKN</text>
<text x="306" y="127.7">TPCK</text>
<text x="314.5" y="126.2">67</text>
<text x="314.5" y="128.8">68</text>
<text x="330.1" y="126.6">mars_tpck_p</text>
<text x="330.1" y="129.1">mars_tpck_n</text>
<text x="48.2" y="133.8">12</text>
<text x="48.2" y="136.4">13</text>
<text x="53.8" y="132.8">IN8</text>
<text x="53.8" y="135.3">IN9</text>
<text x="53.8" y="137.9">IN10</text>
<text x="81.3" y="132.8">MARS_2</text>
<text x="111.9" y="137.9">RWN</text>
<text x="113.4" y="135.3">RW</text>
<text x="118.9" y="136.4">64</text>
<text x="118.9" y="133.8">63</text>
<text x="134.6" y="134.2">mars_rwn_p</text>
<text x="134.6" y="136.8">mars_rwn_n</text>
<text x="243.8" y="133.8">12</text>
<text x="243.8" y="136.4">13</text>
<text x="249.3" y="132.8">IN8</text>
<text x="249.3" y="135.3">IN9</text>
<text x="249.3" y="137.9">IN10</text>
<text x="276.8" y="132.8">MARS_2</text>
<text x="307.5" y="137.9">RWN</text>
<text x="309" y="135.3">RW</text>
<text x="314.5" y="133.8">63</text>
<text x="314.5" y="136.4">64</text>
<text x="330.1" y="134.2">mars_rwn_p</text>
<text x="330.1" y="136.8">mars_rwn_n</text>
<text x="48.2" y="138.9">14</text>
<text x="48.2" y="141.5">15</text>
<text x="48.2" y="144">16</text>
<text x="53.8" y="140.4">IN11</text>
<text x="53.8" y="143">IN12</text>
<text x="118.9" y="144">55</text>
<text x="243.8" y="141.5">15</text>
<text x="243.8" y="144">16</text>
<text x="243.8" y="138.9">14</text>
<text x="249.3" y="140.4">IN11</text>
<text x="249.3" y="143">IN12</text>
<text x="314.5" y="144">55</text>
<text x="48.2" y="146.5">17</text>
<text x="48.2" y="149.1">18</text>
<text x="53.8" y="145.5">IN13</text>
<text x="53.8" y="148">IN14</text>
<text x="111.9" y="148">FLN</text>
<text x="113.4" y="145.5">FL</text>
<text x="118.9" y="146.5">56</text>
<text x="134.6" y="144.4">mars0_fl_p</text>
<text x="134.6" y="146.9">mars0_fl_n</text>
<text x="243.8" y="149.1">18</text>
<text x="243.8" y="146.5">17</text>
<text x="249.3" y="145.5">IN13</text>
<text x="249.3" y="148">IN14</text>
<text x="307.5" y="148">FLN</text>
<text x="309" y="145.5">FL</text>
<text x="314.5" y="146.5">56</text>
<text x="330.1" y="144.4">mars1_fl_p</text>
<text x="330.1" y="146.9">mars1_fl_n</text>
<text x="48.2" y="154.2">20</text>
<text x="48.2" y="151.6">19</text>
<text x="53.8" y="150.6">IN15</text>
<text x="53.8" y="153.1">IN16</text>
<text x="53.8" y="155.7">IN17</text>
<text x="110.5" y="155.7">DA0N</text>
<text x="111.9" y="153.1">DA0</text>
<text x="118.9" y="154.2">50</text>
<text x="118.9" y="151.4">49</text>
<text x="134.6" y="152">mars_da0_p</text>
<text x="134.6" y="154.5">mars_da0_n</text>
<text x="243.8" y="154.2">20</text>
<text x="243.8" y="151.6">19</text>
<text x="249.3" y="150.6">IN15</text>
<text x="249.3" y="153.1">IN16</text>
<text x="249.3" y="155.7">IN17</text>
<text x="306" y="155.7">DA0N</text>
<text x="307.5" y="153.1">DA0</text>
<text x="314.5" y="151.4">49</text>
<text x="314.5" y="154.2">50</text>
<text x="330.1" y="152">mars_da0_p</text>
<text x="330.1" y="154.5">mars_da0_n</text>
<text x="48.2" y="161.8">23</text>
<text x="48.2" y="159.2">22</text>
<text x="48.2" y="156.7">21</text>
<text x="53.8" y="158.2">IN18</text>
<text x="53.8" y="160.7">IN19</text>
<text x="111.9" y="160.7">DA1</text>
<text x="118.9" y="161.8">52</text>
<text x="118.9" y="159.2">51</text>
<text x="134.6" y="159.6">mars_da1_p</text>
<text x="243.8" y="156.7">21</text>
<text x="243.8" y="159.2">22</text>
<text x="243.8" y="161.8">23</text>
<text x="249.3" y="158.2">IN18</text>
<text x="249.3" y="160.7">IN19</text>
<text x="307.5" y="160.7">DA1</text>
<text x="314.5" y="159.2">51</text>
<text x="314.5" y="161.8">52</text>
<text x="330.1" y="159.6">mars_da1_p</text>
<text x="48.2" y="166.9">25</text>
<text x="48.2" y="164.3">24</text>
<text x="53.8" y="163.3">IN20</text>
<text x="53.8" y="165.8">IN21</text>
<text x="110.5" y="163.3">DA1N</text>
<text x="118.9" y="166.9">53</text>
<text x="134.6" y="162.1">mars_da1_n</text>
<text x="134.6" y="167.2">mars_da2_p</text>
<text x="243.8" y="164.3">24</text>
<text x="243.8" y="166.9">25</text>
<text x="249.3" y="163.3">IN20</text>
<text x="249.3" y="165.8">IN21</text>
<text x="306" y="163.3">DA1N</text>
<text x="314.5" y="166.9">53</text>
<text x="330.1" y="162.1">mars_da1_n</text>
<text x="330.1" y="167.2">mars_da2_p</text>
<text x="48.2" y="169.4">26</text>
<text x="48.2" y="171.9">27</text>
<text x="53.8" y="168.4">IN22</text>
<text x="53.8" y="170.9">IN23</text>
<text x="53.8" y="173.4">IN24</text>
<text x="110.5" y="170.9">DA2N</text>
<text x="111.9" y="168.4">DA2</text>
<text x="118.9" y="169.4">54</text>
<text x="134.6" y="169.8">mars_da2_n</text>
<text x="243.8" y="171.9">27</text>
<text x="243.8" y="169.4">26</text>
<text x="249.3" y="168.4">IN22</text>
<text x="249.3" y="170.9">IN23</text>
<text x="249.3" y="173.4">IN24</text>
<text x="306" y="170.9">DA2N</text>
<text x="307.5" y="168.4">DA2</text>
<text x="314.5" y="169.4">54</text>
<text x="330.1" y="169.8">mars_da2_n</text>
<text x="1.3" y="176.1">B</text>
<text x="48.2" y="177">29</text>
<text x="48.2" y="179.6">30</text>
<text x="48.2" y="174.5">28</text>
<text x="53.8" y="176">IN25</text>
<text x="53.8" y="178.5">IN26</text>
<text x="110.5" y="178.5">CSON</text>
<text x="111.9" y="176">CSO</text>
<text x="118.9" y="177">58</text>
<text x="118.9" y="174.5">57</text>
<text x="243.8" y="177">29</text>
<text x="243.8" y="179.6">30</text>
<text x="243.8" y="174.5">28</text>
<text x="249.3" y="176">IN25</text>
<text x="249.3" y="178.5">IN26</text>
<text x="306" y="178.5">CSON</text>
<text x="307.5" y="176">CSO</text>
<text x="314.5" y="174.5">57</text>
<text x="314.5" y="177">58</text>
<text x="427.9" y="176.1">B</text>
<text x="48.2" y="184.6">32</text>
<text x="48.2" y="182.1">31</text>
<text x="53.8" y="181.1">IN27</text>
<text x="53.8" y="183.6">IN28</text>
<text x="118.9" y="184.6">42</text>
<text x="134.6" y="185">mars_pd_p</text>
<text x="243.8" y="182.1">31</text>
<text x="243.8" y="184.6">32</text>
<text x="249.3" y="181.1">IN27</text>
<text x="249.3" y="183.6">IN28</text>
<text x="314.5" y="184.6">42</text>
<text x="330.1" y="185">mars_pd_p</text>
<text x="48.2" y="189.7">34</text>
<text x="48.2" y="187.2">33</text>
<text x="53.8" y="186.1">IN29</text>
<text x="53.8" y="188.7">IN30</text>
<text x="53.8" y="191.2">IN31</text>
<text x="111.9" y="188.7">PDN</text>
<text x="113.4" y="186.1">PD</text>
<text x="118.9" y="187.2">43</text>
<text x="134.6" y="187.5">mars_pd_n</text>
<text x="243.8" y="187.2">33</text>
<text x="243.8" y="189.7">34</text>
<text x="249.3" y="186.1">IN29</text>
<text x="249.3" y="188.7">IN30</text>
<text x="249.3" y="191.2">IN31</text>
<text x="307.5" y="188.7">PDN</text>
<text x="309" y="186.1">PD</text>
<text x="314.5" y="187.2">43</text>
<text x="330.1" y="187.5">mars_pd_n</text>
<text x="111.9" y="196.3">TDN</text>
<text x="113.4" y="193.8">TD</text>
<text x="118.9" y="192.2">44</text>
<text x="118.9" y="194.8">45</text>
<text x="134.6" y="192.6">mars_td_p</text>
<text x="134.6" y="195.2">mars_td_n</text>
<text x="307.5" y="196.3">TDN</text>
<text x="309" y="193.8">TD</text>
<text x="314.5" y="192.2">44</text>
<text x="314.5" y="194.8">45</text>
<text x="330.1" y="192.6">mars_td_p</text>
<text x="330.1" y="195.2">mars_td_n</text>
<text x="111.9" y="203.9">AUX</text>
<text x="118.9" y="202.4">37</text>
<text x="134.6" y="202.8">mars_aux</text>
<text x="307.5" y="203.9">AUX</text>
<text x="314.5" y="202.4">37</text>
<text x="330.1" y="202.8">mars_aux</text>
<text x="61.6" y="208.3" transform="rotate(-90 61.6 208.3)">TH_PAD</text>
<text x="69.3" y="207.9" transform="rotate(-90 69.3 207.9)">AG1</text>
<text x="71.8" y="207.9" transform="rotate(-90 71.8 207.9)">AG2</text>
<text x="74.3" y="207.9" transform="rotate(-90 74.3 207.9)">AG3</text>
<text x="76.9" y="207.9" transform="rotate(-90 76.9 207.9)">AG4</text>
<text x="79.4" y="207.9" transform="rotate(-90 79.4 207.9)">AG5</text>
<text x="89.6" y="207.9" transform="rotate(-90 89.6 207.9)">DG1</text>
<text x="92.1" y="207.9" transform="rotate(-90 92.1 207.9)">DG2</text>
<text x="257.2" y="208.3" transform="rotate(-90 257.2 208.3)">TH_PAD</text>
<text x="264.8" y="207.9" transform="rotate(-90 264.8 207.9)">AG1</text>
<text x="267.3" y="207.9" transform="rotate(-90 267.3 207.9)">AG2</text>
<text x="269.9" y="207.9" transform="rotate(-90 269.9 207.9)">AG3</text>
<text x="272.4" y="207.9" transform="rotate(-90 272.4 207.9)">AG4</text>
<text x="275" y="207.9" transform="rotate(-90 275 207.9)">AG5</text>
<text x="285.1" y="207.9" transform="rotate(-90 285.1 207.9)">DG1</text>
<text x="287.6" y="207.9" transform="rotate(-90 287.6 207.9)">DG2</text>
<text x="60.1" y="213.4" transform="rotate(-90 60.1 213.4)">77</text>
<text x="67.7" y="213.4" transform="rotate(-90 67.7 213.4)">38</text>
<text x="70.3" y="213.4" transform="rotate(-90 70.3 213.4)">41</text>
<text x="72.8" y="213.4" transform="rotate(-90 72.8 213.4)">46</text>
<text x="75.3" y="213.4" transform="rotate(-90 75.3 213.4)">72</text>
<text x="77.9" y="213.4" transform="rotate(-90 77.9 213.4)">76</text>
<text x="88" y="213.4" transform="rotate(-90 88 213.4)">48</text>
<text x="90.6" y="213.4" transform="rotate(-90 90.6 213.4)">69</text>
<text x="105.1" y="212.9">U8</text>
<text x="255.6" y="213.4" transform="rotate(-90 255.6 213.4)">77</text>
<text x="263.3" y="213.4" transform="rotate(-90 263.3 213.4)">38</text>
<text x="265.8" y="213.4" transform="rotate(-90 265.8 213.4)">41</text>
<text x="268.3" y="213.4" transform="rotate(-90 268.3 213.4)">46</text>
<text x="270.9" y="213.4" transform="rotate(-90 270.9 213.4)">72</text>
<text x="273.4" y="213.4" transform="rotate(-90 273.4 213.4)">76</text>
<text x="283.6" y="213.4" transform="rotate(-90 283.6 213.4)">48</text>
<text x="286.1" y="213.4" transform="rotate(-90 286.1 213.4)">69</text>
<text x="300.6" y="212.9">U7</text>
<text x="1.3" y="245.9">A</text>
<text x="327.6" y="243.4">Title:</text>
<text x="320" y="256.1">Date:</text>
<text x="335.2" y="256.1">1-5-17</text>
<text x="383.5" y="256.1">Ver:</text>
<text x="427.9" y="253.6">A</text>
<text x="320" y="261.2">Sheet Size: B</text>
<text x="383.5" y="261.2">Rev: -</text>
<text x="401.2" y="268.8">J. Mead</text>
<text x="53.3" y="277.7">4</text>
<text x="161.3" y="277.7">3</text>
<text x="269.2" y="277.7">2</text>
<text x="377.1" y="277.7">1</text>
</g>
</svg>
